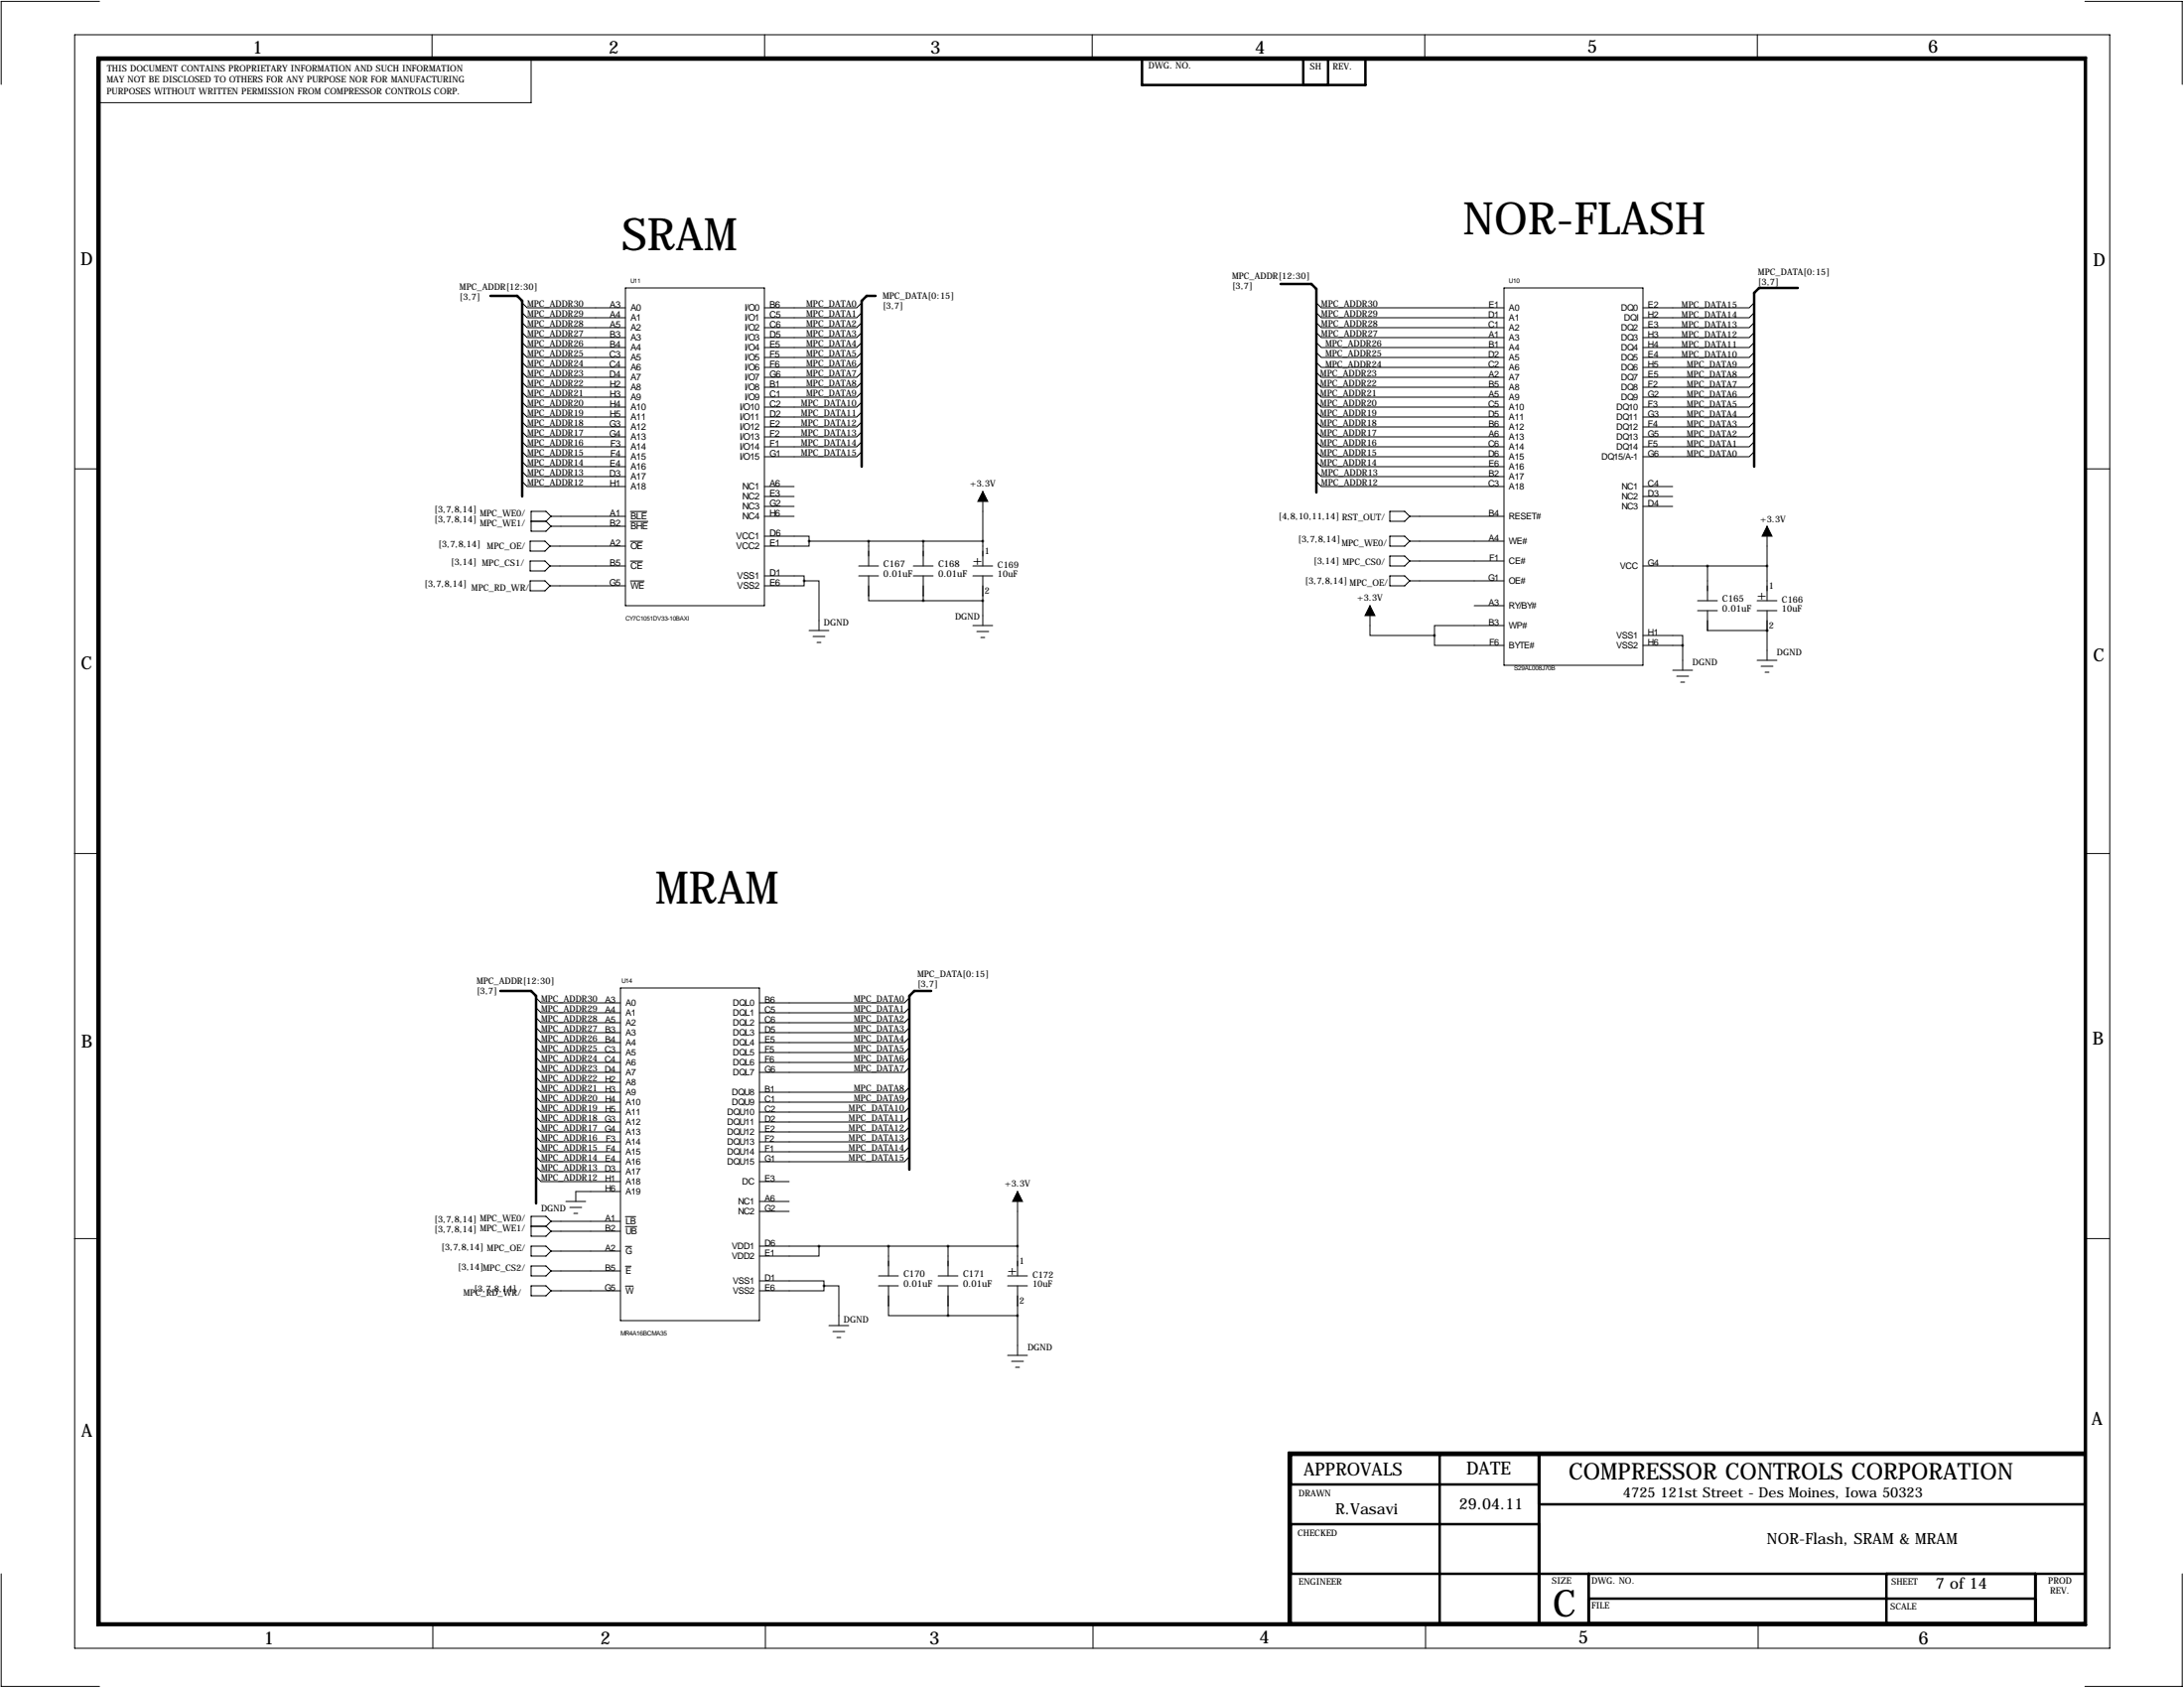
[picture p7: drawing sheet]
<svg xmlns="http://www.w3.org/2000/svg" width="559mm" height="432mm" viewBox="0 0 559 432" stroke-linecap="round" stroke-linejoin="round" font-family="sans-serif">
<g fill="none" stroke="#000" stroke-width=".25">
<path d="M19.1 8.9h520.7v412.7h-520.7zM25.5 .4h-25.2v21.2M110.5 8.9v6.3M143.1 15.2h-7.2v11.1h-110.9M195.6 8.9v6.3M279.5 8.9v6.3M364.5 8.9v6.3M449.6 8.9v6.3M533.5 .4h24.8v21.2M133.6 77.5l1.3 1.2h25.1M160 73.7h35.6v81.2h-35.6zM220.5 77.5l-1.3 1.2h-23.6"/>
<path d="M336.8 77.5l1.3 1.2h46.7M384.8 73.7h35.6v96.5h-35.6zM448.8 77.5l-1.3 1.2h-27.1M133.6 97.8l1.3 1.3h25.1M133.6 95.2l1.3 1.3h25.1M133.6 92.7l1.3 1.3h25.1M133.6 90.2l1.3 1.2h25.1M133.6 87.6l1.3 1.3h25.1M133.6 85.1l1.3 1.3h25.1M133.6 82.6l1.3 1.2h25.1M133.6 80l1.3 1.3h25.1M220.5 80l-1.3 1.3h-23.6"/>
<path d="M220.5 82.6l-1.3 1.2h-23.6M220.5 85.1l-1.3 1.3h-23.6M220.5 87.6l-1.3 1.3h-23.6M220.5 90.2l-1.3 1.2h-23.6M220.5 92.7l-1.3 1.3h-23.6M220.5 95.2l-1.3 1.3h-23.6M220.5 97.8l-1.3 1.3h-23.6M336.8 97.8l1.3 1.3h46.7M336.8 95.2l1.3 1.3h46.7M336.8 92.7l1.3 1.3h46.7M336.8 90.2l1.3 1.2h46.7M336.8 87.6l1.3 1.3h46.7"/>
<path d="M336.8 82.6l1.3 1.2h46.7M336.8 80l1.3 1.3h46.7M336.8 85.1l1.3 1.3h46.7M448.8 80l-1.3 1.3h-27.1M448.8 82.6l-1.3 1.2h-27.1M448.8 85.1l-1.3 1.3h-27.1M448.8 87.6l-1.3 1.3h-27.1M448.8 90.2l-1.3 1.2h-27.1M448.8 92.7l-1.3 1.3h-27.1M448.8 95.2l-1.3 1.3h-27.1M448.8 97.8l-1.3 1.3h-27.1M19.2 119.9h6.4"/>
<path d="M133.6 118.1l1.3 1.3h25.1M133.6 115.6l1.3 1.2h25.1M133.6 113l1.3 1.3h25.1M133.6 110.5l1.3 1.3h25.1M133.6 107.9l1.3 1.3h25.1M133.6 105.4l1.3 1.3h25.1M133.6 102.9l1.3 1.2h25.1M133.6 100.3l1.3 1.3h25.1M220.5 100.3l-1.3 1.3h-23.6M220.5 102.9l-1.3 1.2h-23.6M220.5 105.4l-1.3 1.3h-23.6M220.5 107.9l-1.3 1.3h-23.6"/>
<path d="M220.5 110.5l-1.3 1.3h-23.6M220.5 113l-1.3 1.3h-23.6M220.5 115.6l-1.3 1.2h-23.6M336.8 118.1l1.3 1.3h46.7M336.8 115.6l1.3 1.2h46.7M336.8 113l1.3 1.3h46.7M336.8 110.5l1.3 1.3h46.7M336.8 107.9l1.3 1.3h46.7M336.8 105.4l1.3 1.3h46.7M336.8 102.9l1.3 1.2h46.7M336.8 100.3l1.3 1.3h46.7M448.8 100.3l-1.3 1.3h-27.1"/>
<path d="M448.8 102.9l-1.3 1.2h-27.1M448.8 105.4l-1.3 1.3h-27.1M448.8 107.9l-1.3 1.3h-27.1M448.8 110.5l-1.3 1.3h-27.1M448.8 113l-1.3 1.3h-27.1M448.8 115.6l-1.3 1.2h-27.1M533.4 119.9h6.4M133.6 123.2l1.3 1.3h25.1M133.6 120.6l1.3 1.3h25.1M135.6 138.4h3.8l1.3 1.3-1.3 1.3h-3.8zM135.9 133.3h3.8M139.7 133.3l1.3 1.3"/>
<path d="M140.7 139.7h19.3M141 132.1l-1.3-1.3h-3.8v5.1h3.8l1.3-1.3M141 132.1h19M141 134.6h19M141 132.1l-1.3 1.2M161.3 138.5h3.1M161.3 130.8h4.2M161.3 133.4h4.5M195.6 137.2h11.4v1.2M195.6 132.1h7.6M195.6 124.5h7.6M195.6 127h7.6"/>
<path d="M195.6 129.5h7.6M207 138.4v1.3h-11.4M207 138.4h44.5M222.2 138.4v6.4M236.2 138.4v6.4M251.5 125.7v19.1M336.8 123.2l1.3 1.3h46.7M336.8 120.6l1.3 1.3h46.7M355.6 137.2h3.8l1.3 1.2-1.3 1.3h-3.8zM355.6 130.8h3.8l1.3 1.3-1.3 1.2h-3.8zM360.7 138.4h24.1M360.7 132.1h24.1"/>
<path d="M420.4 124.5h7.6M420.4 127h7.6M420.4 129.5h7.6M452.1 134.6v19.1M135.6 143.5h3.8l1.3 1.3-1.3 1.2h-3.8zM135.6 148.6h3.8l1.3 1.3-1.3 1.2h-3.8zM140.7 144.8h19.3M140.7 149.9h19.3M161.3 143.5h3.1M161.3 148.6h3.5M195.6 147.3h10.1v1.3M205.7 148.6v1.3h-10.1"/>
<path d="M205.7 148.6h3.8v12.7M219.7 144.8h5.1M219.7 147.3h5.1M222.2 147.3v6.4h14M233.7 144.8h5.1M233.7 147.3h5.1M236.2 153.7h15.3M236.2 147.3v6.4M248.9 144.8h5.1M248.9 147.3h5.1M251.5 147.3v12.7M350.5 154.9v7.7h16.5"/>
<path d="M355.6 142.2h3.8l1.3 1.3-1.3 1.3h-3.8zM355.6 147.3h3.8l1.3 1.3-1.3 1.3h-3.8zM360.7 143.5h24.1M360.7 148.6h24.1M377.2 154.9h7.6M420.4 144.8h31.7M434.3 153.7h5.1M434.3 156.2h5.1M436.9 144.8v8.9M436.9 156.2v5.1h15.2M449.6 153.7h5.1M449.6 156.2h5.1"/>
<path d="M452.1 156.2v12.7M207 161.3h5.1M208 162.8h3.1M209 164.3h1.1M248.9 160h5.1M249.9 161.5h3.1M251 163.1h1M367 162.6v2.5h17.8M384.8 160h-17.8v2.6M420.4 162.6h10.1v2.5M420.4 165.1h10.1M428 171.4h5.1"/>
<path d="M429 173h3.1M430 174.5h1M430.5 165.1v6.3M449.6 168.9h5.1M450.6 170.4h3M451.6 172h1M452.1 161.3h.1M19 218.3h6.5M533.3 218.3h6.4M137.2 257.8l1.2 1.3h20.3M137.2 255.3l1.2 1.2h20.3M158.7 252.7h35.6v85.1h-35.6z"/>
<path d="M232.7 255.3l-1.3 1.2h-37.1M232.7 257.8l-1.3 1.3h-37.1M137.2 278.1l1.2 1.3h20.3M137.2 275.6l1.2 1.3h20.3M137.2 273l1.2 1.3h20.3M137.2 270.5l1.2 1.3h20.3M137.2 268l1.2 1.2h20.3M137.2 265.4l1.2 1.3h20.3M137.2 262.9l1.2 1.3h20.3M137.2 260.3l1.2 1.3h20.3M232.7 260.3l-1.3 1.3h-37.1M232.7 262.9l-1.3 1.3h-37.1"/>
<path d="M232.7 265.4l-1.3 1.3h-37.1M232.7 268l-1.3 1.2h-37.1M232.7 270.5l-1.3 1.3h-37.1M232.7 273l-1.3 1.3h-37.1M232.7 278.1l-1.3 1.3h-37.1M137.2 298.4l1.2 1.3h20.3M137.2 295.9l1.2 1.3h20.3M137.2 293.4l1.2 1.2h20.3M137.2 290.8l1.2 1.3h20.3M137.2 288.3l1.2 1.3h20.3M137.2 285.8l1.2 1.2h20.3M137.2 283.2l1.2 1.3h20.3"/>
<path d="M137.2 280.7l1.2 1.2h20.3M232.7 280.7l-1.3 1.2h-37.1M232.7 283.2l-1.3 1.3h-37.1M232.7 285.8l-1.3 1.2h-37.1M232.7 288.3l-1.3 1.3h-37.1M232.7 290.8l-1.3 1.3h-37.1M232.7 293.4l-1.3 1.2h-37.1M232.7 295.9l-1.3 1.3h-37.1M19 316.8h6.5M135.9 318.8h3.8l1.3 1.2-1.3 1.3h-3.8zM135.9 313.7h3.8M137.2 301l1.2 1.3h20.3"/>
<path d="M139.7 313.7l1.3 1.3M141 312.4l-1.3-1.3h-3.8v5.1h3.8l1.3-1.2M141 312.4h17.7M141 315h17.7M141 312.4l-1.3 1.3M144.8 307.3h5.1M145.8 308.9h3M146.8 310.4h1M158.7 304.8h-11.4v2.5M160 311.2h2.7M160 318.8h1.6M160 313.8h2.9"/>
<path d="M194.3 302.3h7.6M194.3 307.3h7.6M194.3 318.8h66M194.3 309.9h7.6M209.5 318.8v2.5h-15.2M227.3 318.8v7.6M242.6 318.8v7.6M260.3 304.8v21.6M533.3 316.8h6.4M135.9 323.8h3.8l1.3 1.3-1.3 1.3h-3.8zM135.9 328.9h3.8l1.3 1.3-1.3 1.3h-3.8zM141 320h17.7"/>
<path d="M141 325.1h17.7M141 330.2h17.7M160 323.9h1.5M160 329h2M194.3 327.7h16.5v1.2M210.8 328.9v1.3h-16.5M210.8 328.9h3.8v10.2M212.1 339.1h5.1M224.8 326.4h5.1M224.8 328.9h5.1M227.3 328.9v7.6h15.3M240 326.4h5.1"/>
<path d="M240 328.9h5.1M242.6 328.9v7.6M242.6 336.5h17.7M257.8 326.4h5.1M257.8 328.9h5.1M260.3 328.9v17.8M213.1 340.6h3.1M214.1 342.1h1M257.8 346.7h5.1M258.8 348.2h3.1M259.8 349.8h1.1M.3 402.6v28.8h25.2"/>
<path d="M110.7 415.3v6.3M195.8 415.3v6.3M279.7 415.3v6.3M364.7 415.3v6.3M449.8 415.3v6.3M558.3 402.6v28.8h-24.8"/>
</g>
<g fill="none" stroke="#000" stroke-width=".63">
<path d="M24.9 14.7h508.8v401h-508.8zM25.5 15.2h508v400.1h-508zM292.2 15h57.2v6.7h-57.2zM333.5 21.7v-6.7h6.3v6.7M125.5 75.7h6.8l1.3 1.3v50M224 75.7h-2.3l-1.2 1.3v42.4M327.7 72.6h7.8l1.3 1.3v52.1M460 73.7h-9.9l-1.3 1.2v44.5M128 253.5h7.9l1.3 1.3v53M238.3 253.5h-4.4l-1.2 1.3v44.4M330.3 379.7h63.5M368.4 372.1v43.2"/>
<path d="M393.8 372.1v43.2M533.5 372.1h-203.2v43.2M533.5 371.6h-203.8v43.7M330.3 389.9h63.5M393.8 384.8h139.7M330.3 402.6h203.2M406.5 402.6v12.7M406.5 408.9h114.3M482.7 402.6v12.7M520.8 402.6v12.7"/>
</g>
<path d="M251.5 125.7l1.2 2.6h-2.5zM452.1 134.6l1.3 2.6h-2.6zM350.5 154.9l1.3 2.6h-2.6zM260.3 304.8l1.3 2.5h-2.5z" fill="#000" stroke="#000" stroke-width=".25"/>
<path d="M430.5 165.1a.05 .05 0 0 0 .1 0 .05 .05 0 0 0-.1 0zM367 162.6a.05 .05 0 0 0 .1 0 .05 .05 0 0 0-.1 0zM205.7 148.6a.05 .05 0 0 0 .1 0 .05 .05 0 0 0-.1 0zM222.2 138.4a.05 .05 0 0 0 .1 0 .05 .05 0 0 0-.1 0zM251.4 138.4a.05 .05 0 0 0 .1 0 .05 .05 0 0 0-.1 0zM209.5 318.8a.05 .05 0 0 0 .1 0 .05 .05 0 0 0-.1 0zM251.4 153.7a.05 .05 0 0 0 .1 0 .05 .05 0 0 0-.1 0zM260.3 318.8a.05 .05 0 0 0 .1 0 .05 .05 0 0 0-.1 0zM227.3 318.8a.05 .05 0 0 0 .1 0 .05 .05 0 0 0-.1 0zM242.5 318.8a.05 .05 0 0 0 .1 0 .05 .05 0 0 0-.1 0zM242.5 336.6a.05 .05 0 0 0 .1 0 .05 .05 0 0 0-.1 0zM260.3 336.6a.05 .05 0 0 0 .1 0 .05 .05 0 0 0-.1 0z" fill="#000" stroke="#000" stroke-width=".63"/>
<g font-size="11.5">
<text x="374.4" y="59.9">NOR-FLASH</text>
<text x="159" y="64">SRAM</text>
<text x="167.6" y="231.1">MRAM</text>
</g>
<text font-size="9.6" x="397.3" y="413.5">C</text>
<text font-size="5.9" x="401.4" y="378.6">COMPRESSOR CONTROLS CORPORATION</text>
<g font-size="4.6">
<text x="64.6" y="13.7">1</text>
<text x="155.8" y="13.7">2</text>
<text x="238" y="13.7">3</text>
<text x="321.1" y="13.7">4</text>
<text x="406.1" y="13.5">5</text>
<text x="493.3" y="13.5">6</text>
<text x="20.6" y="67.9">D</text>
<text x="535.6" y="68.1">D</text>
<text x="20.7" y="171.1">C</text>
<text x="535.5" y="169.2">C</text>
<text x="20.8" y="268.1">B</text>
<text x="535.4" y="267.2">B</text>
<text x="535.2" y="364.5">A</text>
<text x="20.8" y="367.5">A</text>
<text x="333.6" y="377.4">APPROVALS</text>
<text x="375.2" y="377.2">DATE</text>
<text x="67.5" y="420.6">1</text>
<text x="153.6" y="420.6">2</text>
<text x="237.8" y="420.6">3</text>
<text x="322.2" y="420.5">4</text>
<text x="403.9" y="420.4">5</text>
<text x="490.9" y="420.6">6</text>
</g>
<g font-size="4">
<text x="341.6" y="387.3">R.Vasavi</text>
<text x="373.4" y="386.1">29.04.11</text>
<text x="452.1" y="395">NOR-Flash, SRAM &amp; MRAM</text>
<text x="495.3" y="406.4">7 of 14</text>
</g>
<g font-size="3.6">
<text x="248.9" y="144.5">+</text>
<text x="449.6" y="153.4">+</text>
<text x="257.8" y="326.1">+</text>
<text x="415.3" y="383">4725 121st Street - Des Moines, Iowa 50323</text>
</g>
<g font-size="2.4">
<text x="156" y="78.7">A3</text>
<text x="156" y="81.3">A4</text>
<text x="156" y="83.8">A5</text>
<text x="161.3" y="79.5">A0</text>
<text x="161.3" y="82.1">A1</text>
<text x="190.5" y="79.5">I/O0</text>
<text x="190.5" y="82.1">I/O1</text>
<text x="196.8" y="78.7">B6</text>
<text x="196.8" y="81.3">C5</text>
<text x="196.8" y="83.8">C6</text>
<text x="156" y="86.4">B3</text>
<text x="156" y="88.9">B4</text>
<text x="161.3" y="84.6">A2</text>
<text x="161.3" y="87.2">A3</text>
<text x="161.3" y="89.7">A4</text>
<text x="190.5" y="84.6">I/O2</text>
<text x="190.5" y="87.2">I/O3</text>
<text x="190.5" y="89.7">I/O4</text>
<text x="196.8" y="86.4">D5</text>
<text x="196.8" y="88.9">E5</text>
<text x="155.9" y="91.4">C3</text>
<text x="155.9" y="94">C4</text>
<text x="161.3" y="92.2">A5</text>
<text x="161.3" y="94.8">A6</text>
<text x="190.5" y="92.2">I/O5</text>
<text x="190.5" y="94.8">I/O6</text>
<text x="196.8" y="91.4">F5</text>
<text x="196.8" y="94">F6</text>
<text x="155.9" y="96.5">D4</text>
<text x="156" y="99.1">H2</text>
<text x="156" y="101.6">H3</text>
<text x="161.3" y="99.9">A8</text>
<text x="161.3" y="97.3">A7</text>
<text x="190.5" y="99.9">I/O8</text>
<text x="190.5" y="97.3">I/O7</text>
<text x="196.8" y="99.1">B1</text>
<text x="196.8" y="101.6">C1</text>
<text x="196.8" y="96.5">G6</text>
<text x="156" y="104.1">H4</text>
<text x="156" y="106.7">H5</text>
<text x="161.3" y="102.4">A9</text>
<text x="161.3" y="104.9">A10</text>
<text x="161.3" y="107.5">A11</text>
<text x="189.3" y="104.9">I/O10</text>
<text x="189.3" y="107.5">I/O11</text>
<text x="190.5" y="102.4">I/O9</text>
<text x="196.8" y="104.1">C2</text>
<text x="196.8" y="106.7">D2</text>
<text x="155.9" y="109.2">G3</text>
<text x="155.9" y="111.8">G4</text>
<text x="161.3" y="110">A12</text>
<text x="161.3" y="112.6">A13</text>
<text x="189.3" y="110">I/O12</text>
<text x="189.3" y="112.6">I/O13</text>
<text x="196.8" y="109.2">E2</text>
<text x="196.8" y="111.8">F2</text>
<text x="156" y="119.4">E4</text>
<text x="156.2" y="114.3">F3</text>
<text x="156.2" y="116.8">F4</text>
<text x="161.3" y="115.1">A14</text>
<text x="161.3" y="117.6">A15</text>
<text x="189.3" y="115.1">I/O14</text>
<text x="189.3" y="117.6">I/O15</text>
<text x="196.8" y="114.3">F1</text>
<text x="196.8" y="116.8">G1</text>
<text x="155.9" y="121.9">D3</text>
<text x="156" y="124.5">H1</text>
<text x="161.3" y="120.2">A16</text>
<text x="161.3" y="125.3">A18</text>
<text x="161.3" y="122.7">A17</text>
<text x="190" y="125.3">NC1</text>
<text x="196.8" y="124.5">A6</text>
<text x="190" y="127.8">NC2</text>
<text x="190" y="130.3">NC3</text>
<text x="196.8" y="127">E3</text>
<text x="196.8" y="129.5">G2</text>
<text x="156" y="132.1">A1</text>
<text x="156" y="134.6">B2</text>
<text x="161.3" y="132.9">BLE</text>
<text x="161.3" y="135.4">BHE</text>
<text x="188.3" y="138">VCC1</text>
<text x="190" y="132.9">NC4</text>
<text x="196.8" y="137.2">D6</text>
<text x="196.8" y="132.1">H6</text>
<text x="156" y="139.7">A2</text>
<text x="161.3" y="140.5">OE</text>
<text x="188.3" y="140.5">VCC2</text>
<text x="196.8" y="139.7">E1</text>
<text x="155.9" y="149.9">G5</text>
<text x="156" y="144.8">B5</text>
<text x="161.3" y="145.6">CE</text>
<text x="188.6" y="148.1">VSS1</text>
<text x="196.8" y="147.3">D1</text>
<text x="196.8" y="149.9">E6</text>
<text x="226.1" y="145">C167</text>
<text x="226.1" y="147.5">0.01uF</text>
<text x="240" y="145">C168</text>
<text x="240" y="147.5">0.01uF</text>
<text x="161.3" y="150.7">WE</text>
<text x="188.6" y="150.7">VSS2</text>
<text x="440.7" y="153.9">C165</text>
<text x="440.7" y="156.3">0.01uF</text>
<text x="231.1" y="326.6">C170</text>
<text x="231.1" y="329.1">0.01uF</text>
<text x="246.4" y="326.6">C171</text>
<text x="246.4" y="329.1">0.01uF</text>
</g>
<g font-size="2.3">
<text x="293.8" y="17.6">DWG. NO.</text>
<text x="335.2" y="17.7">SH</text>
<text x="341" y="17.7">REV.</text>
<text x="27.3" y="21.1">MAY NOT BE DISCLOSED TO OTHERS FOR ANY PURPOSE NOR FOR MANUFACTURING</text>
<text x="27.4" y="18.3">THIS DOCUMENT CONTAINS PROPRIETARY INFORMATION AND SUCH INFORMATION</text>
<text x="27.3" y="24.2">PURPOSES WITHOUT WRITTEN PERMISSION FROM COMPRESSOR CONTROLS CORP.</text>
<text x="315.2" y="71.4">MPC_ADDR[12:30]</text>
<text x="449.8" y="70.4">MPC_DATA[0:15]</text>
<text x="117.6" y="74.2">MPC_ADDR[12:30]</text>
<text x="117.6" y="76.6">[3,7]</text>
<text x="225.8" y="76.5">MPC_DATA[0:15]</text>
<text x="315.2" y="73.8">[3,7]</text>
<text x="449.8" y="72.8">[3,7]</text>
<text x="134.9" y="83.6">MPC_ADDR28</text>
<text x="134.9" y="81">MPC_ADDR29</text>
<text x="134.9" y="78.5">MPC_ADDR30</text>
<text x="206.3" y="78.5">MPC_DATA0</text>
<text x="206.3" y="81">MPC_DATA1</text>
<text x="206.3" y="83.6">MPC_DATA2</text>
<text x="225.8" y="78.9">[3,7]</text>
<text x="338.1" y="78.5">MPC_ADDR30</text>
<text x="338.1" y="81">MPC_ADDR29</text>
<text x="338.1" y="83.6">MPC_ADDR28</text>
<text x="380.8" y="83.8">C1</text>
<text x="380.8" y="81.3">D1</text>
<text x="380.9" y="78.7">E1</text>
<text x="386.1" y="82">A1</text>
<text x="386.1" y="79.5">A0</text>
<text x="414.7" y="79.5">DQ0</text>
<text x="415.5" y="82">DQI</text>
<text x="421.6" y="78.7">E2</text>
<text x="421.6" y="83.8">E3</text>
<text x="421.6" y="81.3">H2</text>
<text x="430.3" y="81.3">MPC_DATA14</text>
<text x="430.3" y="78.7">MPC_DATA15</text>
<text x="430.3" y="83.8">MPC_DATA13</text>
<text x="134.9" y="88.6">MPC_ADDR26</text>
<text x="134.9" y="86.1">MPC_ADDR27</text>
<text x="206.3" y="86.1">MPC_DATA3</text>
<text x="206.3" y="88.6">MPC_DATA4</text>
<text x="338.1" y="86.1">MPC_ADDR27</text>
<text x="339.1" y="88.6">MPC_ADDR26</text>
<text x="380.9" y="86.4">A1</text>
<text x="380.9" y="88.9">B1</text>
<text x="386.1" y="87.1">A3</text>
<text x="386.1" y="89.7">A4</text>
<text x="386.1" y="84.6">A2</text>
<text x="414.7" y="84.6">DQ2</text>
<text x="414.7" y="87.1">DQ3</text>
<text x="414.7" y="89.7">DQ4</text>
<text x="421.6" y="86.4">H3</text>
<text x="421.6" y="88.9">H4</text>
<text x="430.3" y="88.9">MPC_DATA11</text>
<text x="430.3" y="86.4">MPC_DATA12</text>
<text x="134.9" y="93.7">MPC_ADDR24</text>
<text x="134.9" y="91.2">MPC_ADDR25</text>
<text x="206.3" y="91.2">MPC_DATA5</text>
<text x="206.3" y="93.7">MPC_DATA6</text>
<text x="339.1" y="91.2">MPC_ADDR25</text>
<text x="339.1" y="94">MPC_ADDR24</text>
<text x="380.8" y="94">C2</text>
<text x="380.8" y="91.4">D2</text>
<text x="386.1" y="94.7">A6</text>
<text x="386.1" y="92.2">A5</text>
<text x="414.7" y="92.2">DQ5</text>
<text x="414.7" y="94.7">DQ6</text>
<text x="421.6" y="91.4">E4</text>
<text x="421.6" y="94">H5</text>
<text x="430.3" y="91.4">MPC_DATA10</text>
<text x="431.6" y="94">MPC_DATA9</text>
<text x="134.9" y="101.3">MPC_ADDR21</text>
<text x="134.9" y="98.8">MPC_ADDR22</text>
<text x="134.9" y="96.3">MPC_ADDR23</text>
<text x="206.3" y="96.3">MPC_DATA7</text>
<text x="206.3" y="98.8">MPC_DATA8</text>
<text x="206.3" y="101.3">MPC_DATA9</text>
<text x="337.8" y="101.3">MPC_ADDR21</text>
<text x="337.8" y="98.8">MPC_ADDR22</text>
<text x="337.8" y="96.3">MPC_ADDR23</text>
<text x="380.9" y="96.5">A2</text>
<text x="380.9" y="101.6">A5</text>
<text x="380.9" y="99.1">B5</text>
<text x="386.1" y="97.3">A7</text>
<text x="386.1" y="99.8">A8</text>
<text x="414.7" y="97.3">DQ7</text>
<text x="414.7" y="99.8">DQ8</text>
<text x="421.6" y="96.5">E5</text>
<text x="421.6" y="99.1">F2</text>
<text x="421.6" y="101.6">G2</text>
<text x="431.6" y="101.6">MPC_DATA6</text>
<text x="431.6" y="99.1">MPC_DATA7</text>
<text x="431.6" y="96.5">MPC_DATA8</text>
<text x="134.9" y="106.4">MPC_ADDR19</text>
<text x="134.9" y="103.9">MPC_ADDR20</text>
<text x="205" y="103.9">MPC_DATA10</text>
<text x="205" y="106.4">MPC_DATA11</text>
<text x="337.8" y="106.4">MPC_ADDR19</text>
<text x="337.8" y="103.9">MPC_ADDR20</text>
<text x="380.8" y="104.1">C5</text>
<text x="380.8" y="106.7">D5</text>
<text x="386.1" y="102.4">A9</text>
<text x="386.1" y="104.9">A10</text>
<text x="386.1" y="107.4">A11</text>
<text x="413.6" y="104.9">DQ10</text>
<text x="413.6" y="107.4">DQ11</text>
<text x="414.7" y="102.4">DQ9</text>
<text x="421.6" y="104.1">F3</text>
<text x="421.6" y="106.7">G3</text>
<text x="431.6" y="106.7">MPC_DATA4</text>
<text x="431.6" y="104.1">MPC_DATA5</text>
<text x="134.9" y="111.5">MPC_ADDR17</text>
<text x="134.9" y="109">MPC_ADDR18</text>
<text x="205" y="109">MPC_DATA12</text>
<text x="205" y="111.5">MPC_DATA13</text>
<text x="337.8" y="111.5">MPC_ADDR17</text>
<text x="337.8" y="109">MPC_ADDR18</text>
<text x="380.9" y="111.8">A6</text>
<text x="380.9" y="109.2">B6</text>
<text x="386.1" y="112.5">A13</text>
<text x="386.1" y="110">A12</text>
<text x="413.6" y="110">DQ12</text>
<text x="413.6" y="112.5">DQ13</text>
<text x="421.6" y="109.2">F4</text>
<text x="421.6" y="111.8">G5</text>
<text x="431.6" y="111.8">MPC_DATA2</text>
<text x="431.6" y="109.2">MPC_DATA3</text>
<text x="134.9" y="119.1">MPC_ADDR14</text>
<text x="134.9" y="116.6">MPC_ADDR15</text>
<text x="134.9" y="114">MPC_ADDR16</text>
<text x="205" y="114">MPC_DATA14</text>
<text x="205" y="116.6">MPC_DATA15</text>
<text x="337.8" y="119.1">MPC_ADDR14</text>
<text x="337.8" y="116.6">MPC_ADDR15</text>
<text x="337.8" y="114">MPC_ADDR16</text>
<text x="380.8" y="114.3">C6</text>
<text x="380.8" y="116.8">D6</text>
<text x="380.9" y="119.4">E6</text>
<text x="386.1" y="115.1">A14</text>
<text x="386.1" y="117.6">A15</text>
<text x="409.7" y="117.6">DQ15/A-1</text>
<text x="413.6" y="115.1">DQ14</text>
<text x="421.6" y="114.3">F5</text>
<text x="421.6" y="116.8">G6</text>
<text x="431.6" y="116.8">MPC_DATA0</text>
<text x="431.6" y="114.3">MPC_DATA1</text>
<text x="134.9" y="124.2">MPC_ADDR12</text>
<text x="134.9" y="121.7">MPC_ADDR13</text>
<text x="248.2" y="124.5">+3.3V</text>
<text x="338.1" y="124.2">MPC_ADDR12</text>
<text x="338.1" y="121.7">MPC_ADDR13</text>
<text x="380.8" y="124.5">C3</text>
<text x="380.9" y="121.9">B2</text>
<text x="386.1" y="122.7">A17</text>
<text x="386.1" y="125.2">A18</text>
<text x="386.1" y="120.1">A16</text>
<text x="414.9" y="125.2">NC1</text>
<text x="421.6" y="124.5">C4</text>
<text x="111.1" y="131.2">[3,7,8,14]</text>
<text x="414.9" y="127.8">NC2</text>
<text x="414.9" y="130.3">NC3</text>
<text x="421.6" y="127">D3</text>
<text x="421.6" y="129.5">D4</text>
<text x="111.1" y="133.7">[3,7,8,14]</text>
<text x="122.8" y="132.1">MPC_WE0/</text>
<text x="122.8" y="134.6">MPC_WE1/</text>
<text x="327.1" y="132.9">[4,8,10,11,14] RST_OUT/</text>
<text x="380.9" y="132.1">B4</text>
<text x="386.1" y="132.8">RESET#</text>
<text x="450.3" y="133.6">+3.3V</text>
<text x="112.1" y="140">[3,7,8,14]</text>
<text x="124.6" y="140.5">MPC_OE/</text>
<text x="252" y="141.7">1</text>
<text x="332.1" y="138.8">[3,7,8,14]</text>
<text x="343.2" y="139.7">MPC_WE0/</text>
<text x="380.9" y="138.4">A4</text>
<text x="381" y="143.5">F1</text>
<text x="386.1" y="139.2">WE#</text>
<text x="115.3" y="144.6">[3,14] MPC_CS1/</text>
<text x="255.3" y="145.3">C169</text>
<text x="255.3" y="147.7">10uF</text>
<text x="333.9" y="149.4">[3,7,8,14] MPC_OE/</text>
<text x="336.1" y="144.4">[3,14] MPC_CS0/</text>
<text x="380.8" y="148.6">G1</text>
<text x="386.1" y="144.3">CE#</text>
<text x="386.1" y="149.4">OE#</text>
<text x="414.5" y="145.5">VCC</text>
<text x="421.6" y="144.8">G4</text>
<text x="108.6" y="150.2">[3,7,8,14]</text>
<text x="120.6" y="151.1">MPC_RD_WR/</text>
<text x="252" y="152">2</text>
<text x="347.2" y="153.7">+3.3V</text>
<text x="380.9" y="154.9">A3</text>
<text x="386.1" y="155.7">RY/BY#</text>
<text x="452.6" y="150.6">1</text>
<text x="455.9" y="154.2">C166</text>
<text x="210.8" y="160">DGND</text>
<text x="244.3" y="158.5">DGND</text>
<text x="380.9" y="160">B3</text>
<text x="386.1" y="160.8">WP#</text>
<text x="452.6" y="160.9">2</text>
<text x="455.9" y="156.6">10uF</text>
<text x="381" y="165.1">F6</text>
<text x="386.1" y="165.9">BYTE#</text>
<text x="413.6" y="163.3">VSS1</text>
<text x="413.6" y="165.9">VSS2</text>
<text x="421.6" y="162.6">H1</text>
<text x="421.6" y="165.1">H6</text>
<text x="454.7" y="167.6">DGND</text>
<text x="433.1" y="170.2">DGND</text>
<text x="121.9" y="251.7">MPC_ADDR[12:30]</text>
<text x="234.7" y="249.9">MPC_DATA[0:15]</text>
<text x="121.9" y="254.2">[3,7]</text>
<text x="138.4" y="256.3">MPC_ADDR30</text>
<text x="154.8" y="256.5">A3</text>
<text x="160" y="257.3">A0</text>
<text x="187.5" y="257.3">DQL0</text>
<text x="195.6" y="256.5">B6</text>
<text x="218.5" y="256.3">MPC_DATA0</text>
<text x="234.7" y="252.4">[3,7]</text>
<text x="138.4" y="263.9">MPC_ADDR27</text>
<text x="138.4" y="261.4">MPC_ADDR28</text>
<text x="138.4" y="258.8">MPC_ADDR29 A4</text>
<text x="154.8" y="261.6">A5</text>
<text x="160" y="259.8">A1</text>
<text x="160" y="262.4">A2</text>
<text x="187.5" y="259.8">DQL1</text>
<text x="187.5" y="262.4">DQL2</text>
<text x="195.6" y="259.1">C5</text>
<text x="195.6" y="261.6">C6</text>
<text x="218.5" y="258.8">MPC_DATA1</text>
<text x="218.5" y="261.4">MPC_DATA2</text>
<text x="218.5" y="263.9">MPC_DATA3</text>
<text x="138.4" y="269">MPC_ADDR25</text>
<text x="138.4" y="266.4">MPC_ADDR26</text>
<text x="154.7" y="269.2">C3</text>
<text x="154.8" y="264.2">B3</text>
<text x="154.8" y="266.7">B4</text>
<text x="160" y="264.9">A3</text>
<text x="160" y="267.5">A4</text>
<text x="187.5" y="264.9">DQL3</text>
<text x="187.5" y="267.5">DQL4</text>
<text x="195.6" y="264.2">D5</text>
<text x="195.6" y="266.7">E5</text>
<text x="195.6" y="269.2">F5</text>
<text x="218.5" y="266.4">MPC_DATA4</text>
<text x="218.5" y="269">MPC_DATA5</text>
<text x="138.4" y="274.1">MPC_ADDR23</text>
<text x="138.4" y="271.5">MPC_ADDR24</text>
<text x="154.7" y="271.8">C4</text>
<text x="154.7" y="274.3">D4</text>
<text x="160" y="270">A5</text>
<text x="160" y="272.5">A6</text>
<text x="160" y="275.1">A7</text>
<text x="187.5" y="270">DQL5</text>
<text x="187.5" y="272.5">DQL6</text>
<text x="187.5" y="275.1">DQL7</text>
<text x="195.6" y="271.8">F6</text>
<text x="195.6" y="274.3">G6</text>
<text x="218.5" y="271.5">MPC_DATA6</text>
<text x="218.5" y="274.1">MPC_DATA7</text>
<text x="138.4" y="281.7">MPC_ADDR20</text>
<text x="138.4" y="279.1">MPC_ADDR21</text>
<text x="138.4" y="276.6">MPC_ADDR22</text>
<text x="154.8" y="276.9">H2</text>
<text x="154.8" y="279.4">H3</text>
<text x="154.8" y="281.9">H4</text>
<text x="160" y="277.6">A8</text>
<text x="160" y="280.2">A9</text>
<text x="187.2" y="280.2">DQU8</text>
<text x="195.6" y="279.4">B1</text>
<text x="195.6" y="281.9">C1</text>
<text x="218.5" y="279.1">MPC_DATA8</text>
<text x="218.5" y="281.7">MPC_DATA9</text>
<text x="138.4" y="286.8">MPC_ADDR18</text>
<text x="138.4" y="284.2">MPC_ADDR19 H5</text>
<text x="154.7" y="287">G3</text>
<text x="160" y="287.8">A12</text>
<text x="160" y="282.7">A10</text>
<text x="160" y="285.2">A11</text>
<text x="186.1" y="285.2">DQU10</text>
<text x="186.1" y="287.8">DQU11</text>
<text x="187.2" y="282.7">DQU9</text>
<text x="195.6" y="284.5">C2</text>
<text x="195.6" y="287">D2</text>
<text x="217.2" y="284.2">MPC_DATA10</text>
<text x="217.2" y="286.8">MPC_DATA11</text>
<text x="138.4" y="291.8">MPC_ADDR16</text>
<text x="138.4" y="289.3">MPC_ADDR17</text>
<text x="154.7" y="289.6">G4</text>
<text x="155" y="292.1">F3</text>
<text x="160" y="292.9">A14</text>
<text x="160" y="290.3">A13</text>
<text x="186.1" y="290.3">DQU12</text>
<text x="186.1" y="292.9">DQU13</text>
<text x="195.6" y="289.6">E2</text>
<text x="195.6" y="292.1">F2</text>
<text x="217.2" y="289.3">MPC_DATA12</text>
<text x="217.2" y="291.8">MPC_DATA13</text>
<text x="138.4" y="299.5">MPC_ADDR13</text>
<text x="138.4" y="296.9">MPC_ADDR14</text>
<text x="138.4" y="294.4">MPC_ADDR15</text>
<text x="154.7" y="299.7">D3</text>
<text x="154.8" y="297.2">E4</text>
<text x="155" y="294.6">F4</text>
<text x="160" y="297.9">A16</text>
<text x="160" y="295.4">A15</text>
<text x="186.1" y="295.4">DQU14</text>
<text x="186.1" y="297.9">DQU15</text>
<text x="195.6" y="294.6">F1</text>
<text x="195.6" y="297.2">G1</text>
<text x="217.2" y="294.4">MPC_DATA14</text>
<text x="217.2" y="296.9">MPC_DATA15</text>
<text x="138.4" y="302">MPC_ADDR12</text>
<text x="154.8" y="302.3">H1</text>
<text x="154.8" y="304.8">H6</text>
<text x="160" y="303">A18</text>
<text x="160" y="300.5">A17</text>
<text x="160" y="305.6">A19</text>
<text x="189.9" y="303">DC</text>
<text x="195.6" y="302.3">E3</text>
<text x="257.1" y="303.5">+3.3V</text>
<text x="138.4" y="309.9">DGND</text>
<text x="188.8" y="308.1">NC1</text>
<text x="188.8" y="310.6">NC2</text>
<text x="195.6" y="307.3">A6</text>
<text x="195.6" y="309.9">G2</text>
<text x="111.1" y="315.3">[3,7,8,14] MPC_WE1/</text>
<text x="111.1" y="312.8">[3,7,8,14] MPC_WE0/</text>
<text x="154.8" y="312.4">A1</text>
<text x="154.8" y="315">B2</text>
<text x="160" y="313.2">LB</text>
<text x="160" y="315.7">UB</text>
<text x="112.9" y="319.9">[3,7,8,14] MPC_OE/</text>
<text x="154.8" y="320">A2</text>
<text x="160" y="320.8">G</text>
<text x="187.2" y="319.5">VDD1</text>
<text x="187.2" y="322.1">VDD2</text>
<text x="195.6" y="318.8">D6</text>
<text x="195.6" y="321.3">E1</text>
<text x="260.9" y="323.3">1</text>
<text x="117.1" y="325">[3,14]MPC_CS2/</text>
<text x="154.8" y="325.1">B5</text>
<text x="160" y="325.9">E</text>
<text x="187.5" y="328.4">VSS1</text>
<text x="195.6" y="327.7">D1</text>
<text x="264.2" y="326.9">C172</text>
<text x="264.2" y="329.3">10uF</text>
<text x="118.6" y="331.5">MPC_RD_WR/</text>
<text x="121.3" y="330.5">[3,7,8,14]</text>
<text x="154.7" y="330.2">G5</text>
<text x="160" y="331">W</text>
<text x="187.5" y="331">VSS2</text>
<text x="195.6" y="330.2">E6</text>
<text x="260.9" y="333.6">2</text>
<text x="215.9" y="338.3">DGND</text>
<text x="262.9" y="345.4">DGND</text>
<text x="332.3" y="382.8">DRAWN</text>
<text x="332" y="392.9">CHECKED</text>
<text x="332.3" y="405.4">ENGINEER</text>
<text x="397.1" y="405.1">SIZE</text>
<text x="407.2" y="405.1">DWG. NO.</text>
<text x="483.9" y="405.4">SHEET</text>
<text x="524.1" y="405.1">PROD</text>
<text x="524.6" y="407.7">REV.</text>
<text x="407.2" y="411.5">FILE</text>
<text x="483.7" y="411.7">SCALE</text>
</g>
<g font-size="1.6">
<text x="161.3" y="72.4">U11</text>
<text x="386.1" y="72.4">U10</text>
<text x="160" y="158.8">CY7C1051DV33-10BAXI</text>
<text x="387.3" y="171.5">S29AL008J70B</text>
<text x="159" y="251.5">U14</text>
<text x="158.7" y="341.6">MR4A16BCMA35</text>
</g>
</svg>
